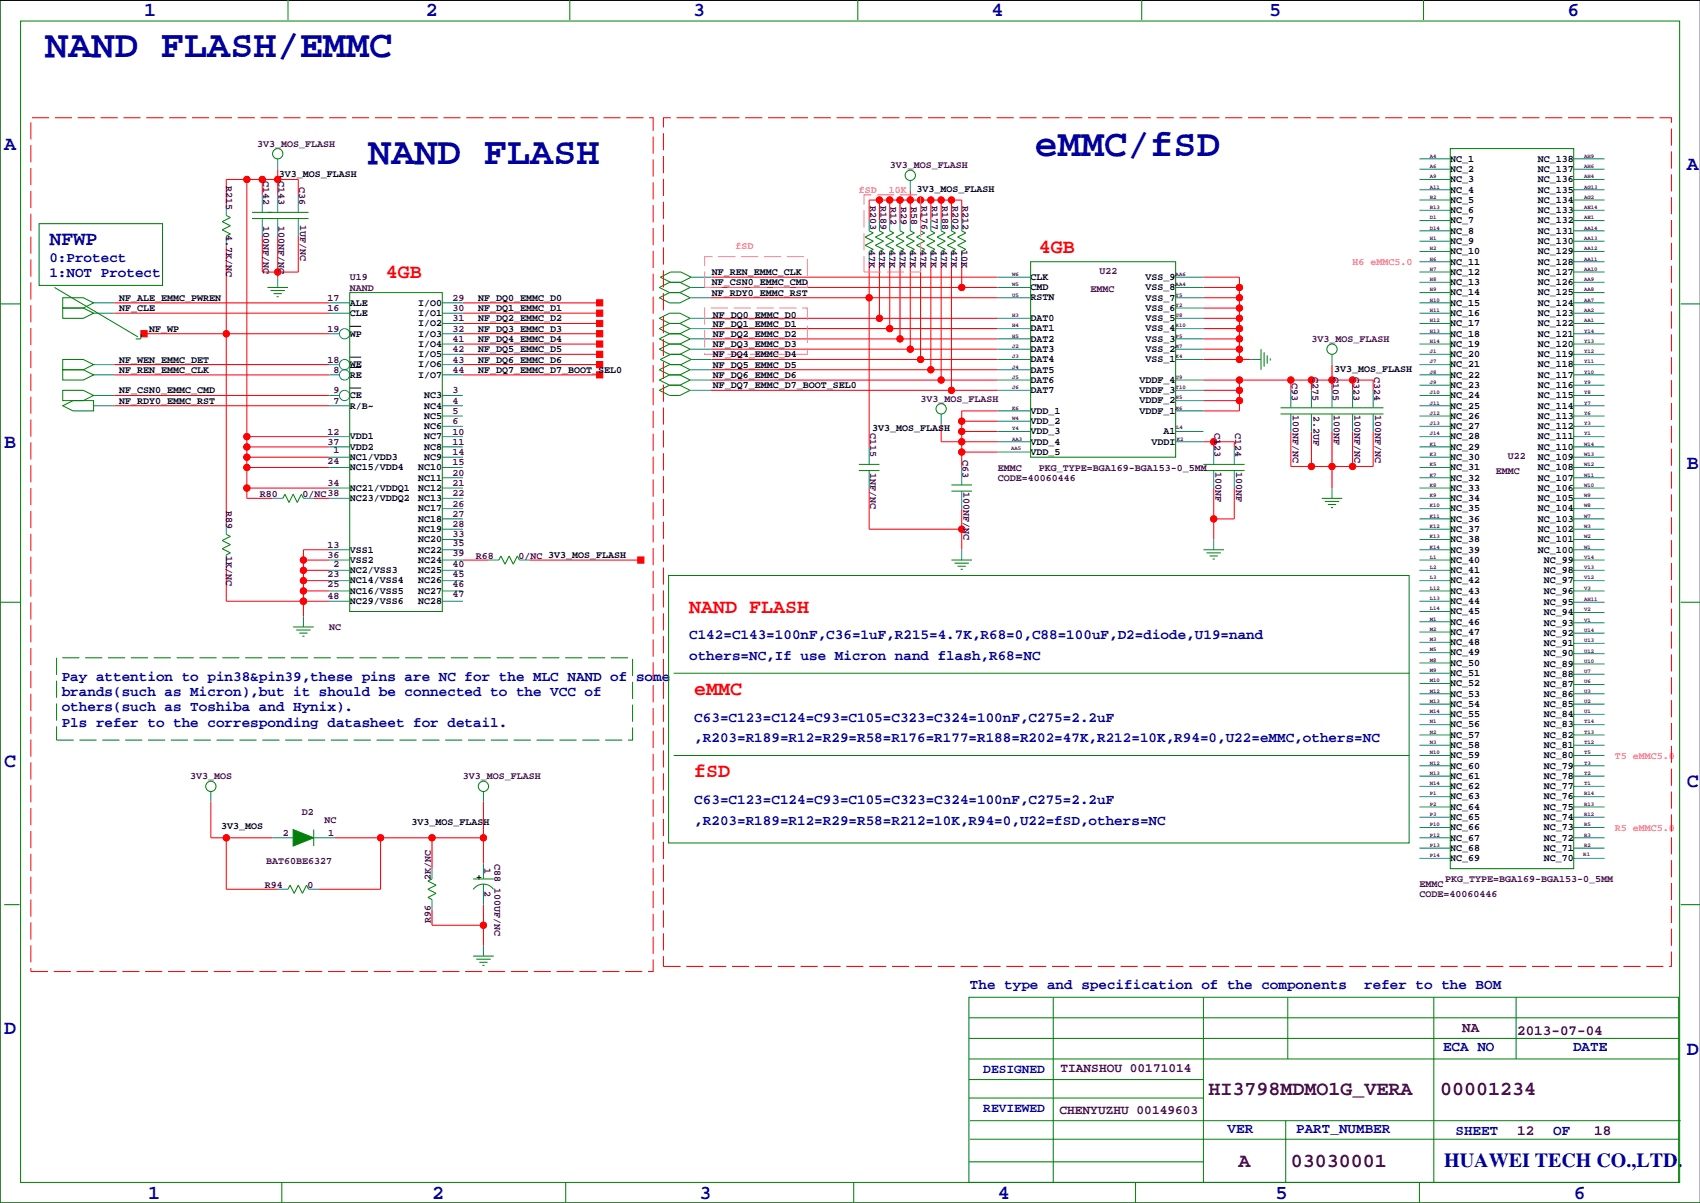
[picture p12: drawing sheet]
<svg xmlns="http://www.w3.org/2000/svg" width="420mm" height="297mm" viewBox="0 0 420 297" stroke-linecap="round" stroke-linejoin="round" font-family="sans-serif">
<path d="M419.9 .1h-419.9v296.9h419.9M86.4 95.8h2.8M86.4 90.7h2.8M86.4 88.2h2.8M86.4 80.6h2.8" fill="none" stroke="#000" stroke-width=".25"/>
<g fill="none" stroke="#f00" stroke-width=".25">
<path d="M61 44.3v78.7h6.3M64.8 44.3v3.8M64.8 58.3v8.9h8.9v-8.9M68.6 41.8v6.3M68.6 58.3v10.1M73.7 48.1v-3.8h-17.8v6.4M214.6 54.5v-5.1h22.9v5.1M217.2 49.4v5.1M219.7 49.4v5.1M222.2 49.4v5.1M224.8 47.1v7.4M227.3 49.4v5.1"/>
<path d="M229.9 49.4v5.1M232.4 49.4v5.1M234.9 49.4v5.1M28.2 77.3h53.1M28.2 74.8h53.1M55.9 60.8v68.6M114.3 79.9h33.8M114.3 77.3h33.8M114.3 74.8h33.8M175.5 71h70.9M175.5 78.6h70.9M175.5 73.5h70.9"/>
<path d="M175.8 68.4h70.6M214.6 64.6v45.7M217.2 64.6v14M219.7 64.6v16.5M222.2 64.6v19.1M224.8 64.6v21.6M227.3 64.6v24.2M229.9 64.6v26.7M232.4 64.6v29.2M234.9 64.6v31.8M237.5 64.6v6.4M297.2 68.4h8.9v20.4"/>
<path d="M297.2 71h8.9M297.2 78.6h8.9M297.2 73.5h8.9M297.2 76.1h8.9M28.2 90h53.1M28.2 92.6h53.1M28.2 97.6h53.1M35.6 82.4h45.7M114.3 82.4h33.8M114.3 87.5h33.8M114.3 84.9h33.8M114.3 90h33.8"/>
<path d="M114.3 92.6h33.8M175.5 96.4h70.9M175.5 93.8h70.9M175.5 86.2h70.9M175.5 83.7h70.9M175.5 81.1h70.9M175.5 91.3h70.9M175.8 88.8h70.6M297.2 93.8h41.9v2.6M297.2 96.4h8.9M297.2 98.9h8.9M297.2 86.2h8.9"/>
<path d="M297.2 88.8h11.7M297.2 83.7h8.9M297.2 81.1h8.9M306.1 93.8v7.7h-8.9M318.8 93.8v2.6M323.8 93.8v2.6M328.9 90v6.4M334 93.8v2.6M28.2 100.2h53.1M61 115.4h20.3M61 107.8h20.3M61 110.3h20.3"/>
<path d="M61 112.9h20.3M232.4 104.8v4.3h14M237.5 111.6h8.9M237.5 106.5h8.9M237.5 104h8.9M246.4 101.5h-8.9v13.9M297.2 109.1h7.6v1.2M299.7 109.1v1.2M318.8 106.5v8.7h20.3v-8.7M323.8 106.5v8.7M328.9 106.5v14M334 106.5v8.7"/>
<path d="M55.9 139.6v8.8h25.4M61 120.5h20.3M74.9 138.3h6.4M77.5 123h3.8M81.3 135.7h-6.4v16.6M114.3 138.3h6.3M130.8 138.3h27.4M214.6 120.5v10.2h22.9M237.5 125.6v10.1M299.7 120.5v12.7M304.8 120.5v7.6h-5.1M74.9 148.4h.1"/>
<path d="M74.9 145.9h6.4M74.9 143.4h6.4M74.9 140.8h6.4M52.1 198v8.9h15.2M119.4 198v15.2M55.9 206.9v12.7h12.7M82.5 206.9h36.9M94 206.9v12.7h-15.3M106.7 206.9v7.6M106.7 224.6v3.9h12.7M119.4 223.4v10.1"/>
<circle cx="61" cy="44.3" r=".76"/>
<circle cx="64.8" cy="44.3" r=".76"/>
<circle cx="68.6" cy="44.3" r=".76"/>
<circle cx="217.2" cy="49.4" r=".76"/>
<circle cx="219.7" cy="49.4" r=".76"/>
<circle cx="222.3" cy="49.4" r=".76"/>
<circle cx="224.8" cy="49.4" r=".76"/>
<circle cx="227.3" cy="49.4" r=".76"/>
<circle cx="229.9" cy="49.4" r=".76"/>
<circle cx="232.4" cy="49.4" r=".76"/>
<circle cx="235" cy="49.4" r=".76"/>
<circle cx="68.6" cy="67.2" r=".76"/>
<circle cx="214.6" cy="73.5" r=".76"/>
<circle cx="217.2" cy="78.6" r=".76"/>
<circle cx="237.5" cy="71" r=".76"/>
<circle cx="306.1" cy="71" r=".76"/>
<circle cx="306.1" cy="78.6" r=".76"/>
<circle cx="306.1" cy="73.5" r=".76"/>
<circle cx="306.1" cy="76.1" r=".76"/>
<circle cx="55.9" cy="82.4" r=".76"/>
<circle cx="219.7" cy="81.1" r=".76"/>
<circle cx="222.3" cy="83.7" r=".76"/>
<circle cx="224.8" cy="86.2" r=".76"/>
<circle cx="227.3" cy="88.8" r=".76"/>
<circle cx="229.9" cy="91.3" r=".76"/>
<circle cx="232.4" cy="93.8" r=".76"/>
<circle cx="235" cy="96.4" r=".76"/>
<circle cx="306.1" cy="96.4" r=".76"/>
<circle cx="306.1" cy="83.7" r=".76"/>
<circle cx="306.1" cy="98.9" r=".76"/>
<circle cx="306.1" cy="86.2" r=".76"/>
<circle cx="306.1" cy="88.8" r=".76"/>
<circle cx="306.1" cy="81.1" r=".76"/>
<circle cx="306.1" cy="93.8" r=".76"/>
<circle cx="318.8" cy="93.8" r=".76"/>
<circle cx="323.9" cy="93.8" r=".76"/>
<circle cx="328.9" cy="93.8" r=".76"/>
<circle cx="334" cy="93.8" r=".76"/>
<circle cx="61" cy="115.4" r=".76"/>
<circle cx="61" cy="110.3" r=".76"/>
<circle cx="61" cy="107.8" r=".76"/>
<circle cx="61" cy="112.9" r=".76"/>
<circle cx="237.5" cy="109.1" r=".76"/>
<circle cx="237.5" cy="104" r=".76"/>
<circle cx="237.5" cy="111.6" r=".76"/>
<circle cx="237.5" cy="106.5" r=".76"/>
<circle cx="299.7" cy="109.1" r=".76"/>
<circle cx="323.9" cy="115.2" r=".76"/>
<circle cx="328.9" cy="115.2" r=".76"/>
<circle cx="334" cy="115.2" r=".76"/>
<circle cx="61" cy="120.5" r=".76"/>
<circle cx="74.9" cy="138.3" r=".76"/>
<circle cx="237.5" cy="130.7" r=".76"/>
<circle cx="299.7" cy="128.1" r=".76"/>
<circle cx="74.9" cy="143.4" r=".76"/>
<circle cx="74.9" cy="145.9" r=".76"/>
<circle cx="74.9" cy="140.8" r=".76"/>
<circle cx="74.9" cy="148.4" r=".76"/>
<circle cx="55.9" cy="206.9" r=".76"/>
<circle cx="94" cy="206.9" r=".76"/>
<circle cx="106.7" cy="206.9" r=".76"/>
<circle cx="119.4" cy="206.9" r=".76"/>
<circle cx="119.4" cy="228.5" r=".76"/>
</g>
<g fill="#f00" stroke="#f00" stroke-width=".25">
<path d="M34.8 81.6h1.5v1.6h-1.5z" fill-rule="evenodd"/>
<path d="M147.3 86.7h1.5v1.6h-1.5z" fill-rule="evenodd"/>
<path d="M147.3 84.2h1.5v1.5h-1.5z" fill-rule="evenodd"/>
<path d="M147.3 81.6h1.5v1.6h-1.5z" fill-rule="evenodd"/>
<path d="M147.3 79.1h1.5v1.5h-1.5z" fill-rule="evenodd"/>
<path d="M147.3 76.6h1.5v1.5h-1.5z" fill-rule="evenodd"/>
<path d="M147.3 74h1.5v1.6h-1.5z" fill-rule="evenodd"/>
<path d="M147.3 89.3h1.5v1.5h-1.5z" fill-rule="evenodd"/>
<path d="M147.3 91.8h1.5v1.5h-1.5z" fill-rule="evenodd"/>
<path d="M157.5 137.5h1.5v1.6h-1.5z" fill-rule="evenodd"/>
<circle cx="323.9" cy="115.2" r=".76"/>
<circle cx="328.9" cy="115.2" r=".76"/>
<circle cx="334" cy="115.2" r=".76"/>
<circle cx="119.4" cy="206.9" r=".76"/>
<circle cx="94" cy="206.9" r=".76"/>
<circle cx="106.7" cy="206.9" r=".76"/>
<circle cx="55.9" cy="206.9" r=".76"/>
<circle cx="119.4" cy="228.5" r=".76"/>
<circle cx="55.9" cy="82.4" r=".76"/>
<circle cx="299.7" cy="128.1" r=".76"/>
<circle cx="306.1" cy="98.9" r=".76"/>
<circle cx="306.1" cy="96.4" r=".76"/>
<circle cx="306.1" cy="93.8" r=".76"/>
<circle cx="318.8" cy="93.8" r=".76"/>
<circle cx="323.9" cy="93.8" r=".76"/>
<circle cx="328.9" cy="93.8" r=".76"/>
<circle cx="334" cy="93.8" r=".76"/>
<circle cx="299.7" cy="109.1" r=".76"/>
<circle cx="237.5" cy="71" r=".76"/>
<circle cx="224.8" cy="86.2" r=".76"/>
<circle cx="217.2" cy="78.6" r=".76"/>
<circle cx="214.6" cy="73.5" r=".76"/>
<circle cx="306.1" cy="71" r=".76"/>
<circle cx="306.1" cy="73.5" r=".76"/>
<circle cx="306.1" cy="76.1" r=".76"/>
<circle cx="306.1" cy="78.6" r=".76"/>
<circle cx="306.1" cy="81.1" r=".76"/>
<circle cx="306.1" cy="83.7" r=".76"/>
<circle cx="306.1" cy="86.2" r=".76"/>
<circle cx="306.1" cy="88.8" r=".76"/>
<circle cx="237.5" cy="130.7" r=".76"/>
<circle cx="68.6" cy="67.2" r=".76"/>
<circle cx="237.5" cy="104" r=".76"/>
<circle cx="237.5" cy="106.5" r=".76"/>
<circle cx="237.5" cy="109.1" r=".76"/>
<circle cx="237.5" cy="111.6" r=".76"/>
<circle cx="217.2" cy="49.4" r=".76"/>
<circle cx="219.7" cy="49.4" r=".76"/>
<circle cx="222.3" cy="49.4" r=".76"/>
<circle cx="235" cy="49.4" r=".76"/>
<circle cx="232.4" cy="49.4" r=".76"/>
<circle cx="229.9" cy="49.4" r=".76"/>
<circle cx="227.3" cy="49.4" r=".76"/>
<circle cx="224.8" cy="49.4" r=".76"/>
<circle cx="68.6" cy="44.3" r=".76"/>
<circle cx="64.8" cy="44.3" r=".76"/>
<circle cx="61" cy="44.3" r=".76"/>
<circle cx="61" cy="107.8" r=".76"/>
<circle cx="61" cy="110.3" r=".76"/>
<circle cx="61" cy="112.9" r=".76"/>
<circle cx="61" cy="115.4" r=".76"/>
<circle cx="61" cy="120.5" r=".76"/>
<circle cx="74.9" cy="138.3" r=".76"/>
<circle cx="74.9" cy="140.8" r=".76"/>
<circle cx="74.9" cy="143.4" r=".76"/>
<circle cx="74.9" cy="145.9" r=".76"/>
<circle cx="74.9" cy="148.4" r=".76"/>
<circle cx="229.9" cy="91.3" r=".76"/>
<circle cx="232.4" cy="93.8" r=".76"/>
<circle cx="235" cy="96.4" r=".76"/>
<circle cx="219.7" cy="81.1" r=".76"/>
<circle cx="222.3" cy="83.7" r=".76"/>
<circle cx="227.3" cy="88.8" r=".76"/>
</g>
<g fill="none" stroke="#008080" stroke-width=".25">
<path d="M68.6 39.2v2.6M350.5 39.2h7.6M388.6 39.2h7.6M55.9 50.7v2.5M55.9 58.3v2.5M64.8 48.1v4.3M64.8 54v4.3M68.6 48.1v4.3M68.6 54v4.3M73.7 48.1v4.3M73.7 54v4.3M214.6 54.5v2.5"/>
<path d="M217.2 54.5v2.5M219.7 54.5v2.5M222.2 54.5v2.5M224.8 44.6v2.5M224.8 54.5v2.5M227.3 54.5v2.5M229.9 54.5v2.5M232.4 54.5v2.5M234.9 54.5v2.5M237.5 54.5v2.5M350.5 41.8h7.6M350.5 44.3h7.6"/>
<path d="M350.5 46.8h7.6M350.5 49.4h7.6M350.5 51.9h7.6M350.5 54.5h7.6M350.5 57h7.6M350.5 59.5h7.6M388.6 41.8h7.6M388.6 44.3h7.6M388.6 46.8h7.6M388.6 49.4h7.6M388.6 51.9h7.6M388.6 54.5h7.6"/>
<path d="M388.6 57h7.6M388.6 59.5h7.6M23.1 74.8h5.1M23.1 77.3h5.1M68.6 68.4v2.6M81.3 74.8h5.1M81.3 77.3h5.1M109.2 74.8h5.1M109.2 77.3h5.1M109.2 79.9h5.1M170.4 73.5h5.1M170.4 71h5.1"/>
<path d="M170.4 78.6h5.1M170.7 68.4h5.1M214.6 62.1v2.5M217.2 62.1v2.5M219.7 62.1v2.5M222.2 62.1v2.5M224.8 62.1v2.5M227.3 62.1v2.5M229.9 62.1v2.5M232.4 62.1v2.5M234.9 62.1v2.5M237.5 62.1v2.5"/>
<path d="M246.4 73.5h8.1M246.4 71h8.1M246.4 68.4h8.1M246.4 78.6h8.1M290.3 73.5h6.9M290.3 71h6.9M290.3 68.4h6.9M290.3 78.6h6.9M290.3 76.1h6.9M350.5 74.8h7.6M350.5 77.3h7.6M350.5 62.1h7.6"/>
<path d="M350.5 64.6h7.6M350.5 67.2h7.6M350.5 69.7h7.6M350.5 72.2h7.6M350.5 79.9h7.6M388.6 74.8h7.6M388.6 77.3h7.6M388.6 62.1h7.6M388.6 64.6h7.6M388.6 67.2h7.6M388.6 69.7h7.6M388.6 72.2h7.6"/>
<path d="M388.6 79.9h7.6M23.1 90h5.1M23.1 92.6h5.1M23.1 97.6h5.1M81.3 90h2.5M81.3 92.6h2.5M81.3 97.6h2.5M81.3 82.4h2.5M109.2 90h5.1M109.2 92.6h5.1M109.2 97.6h5.1M109.2 82.4h5.1"/>
<path d="M109.2 84.9h5.1M109.2 87.5h5.1M170.4 96.4h5.1M170.4 93.8h5.1M170.4 91.3h5.1M170.4 86.2h5.1M170.4 83.7h5.1M170.4 81.1h5.1M170.7 88.8h5.1M246.4 96.4h8.1M246.4 93.8h8.1M246.4 88.8h8.1"/>
<path d="M246.4 91.3h8.1M246.4 86.2h8.1M246.4 83.7h8.1M246.4 81.1h8.1M290.3 96.4h6.9M290.3 93.8h6.9M290.3 88.8h6.9M290.3 86.2h6.9M290.3 83.7h6.9M290.3 81.1h6.9M290.3 98.9h6.9M308.9 88.8h2.5"/>
<path d="M318.8 96.4v4.3M323.8 96.4v4.3M328.9 87.5v2.5M328.9 96.4v4.3M334 96.4v4.3M339.1 96.4v4.3M350.5 90h7.6M350.5 92.6h7.6M350.5 97.6h7.6M350.5 82.4h7.6M350.5 84.9h7.6M350.5 87.5h7.6"/>
<path d="M350.5 95.1h7.6M388.6 90h7.6M388.6 92.6h7.6M388.6 97.6h7.6M388.6 82.4h7.6M388.6 84.9h7.6M388.6 87.5h7.6M388.6 95.1h7.6M23.1 100.2h5.1M81.3 100.2h5.1M81.3 107.8h5.1M81.3 110.3h5.1"/>
<path d="M81.3 112.9h5.1M81.3 115.4h5.1M109.2 100.2h5.1M109.2 102.7h5.1M109.2 105.3h5.1M109.2 107.8h5.1M109.2 110.3h5.1M109.2 112.9h5.1M109.2 115.4h5.1M109.2 118h5.1M214.6 110.3v4.4M214.6 116.2v4.3"/>
<path d="M232.4 102.2v2.6M237.5 115.4v4.3M246.4 101.5h8.1M246.4 111.6h8.1M246.4 109.1h8.1M246.4 106.5h8.1M246.4 104h8.1M290.3 101.5h6.9M290.3 109.1h6.9M290.3 106.5h6.9M299.7 110.3v4.4M299.7 116.2v4.3"/>
<path d="M304.8 110.3v4.4M304.8 116.2v4.3M318.8 102.2v4.3M323.8 102.2v4.3M328.9 102.2v4.3M334 102.2v4.3M339.1 102.2v4.3M350.5 100.2h7.6M350.5 102.7h7.6M350.5 105.3h7.6M350.5 107.8h7.6M350.5 110.3h7.6"/>
<path d="M350.5 112.9h7.6M350.5 115.4h7.6M350.5 118h7.6M388.6 100.2h7.6M388.6 102.7h7.6M388.6 105.3h7.6M388.6 107.8h7.6M388.6 110.3h7.6M388.6 112.9h7.6M388.6 115.4h7.6M388.6 118h7.6M55.9 129.4v2.5"/>
<path d="M55.9 137v2.6M67.3 123h2.5M74.9 123h2.6M81.3 120.5h5.1M81.3 123h5.1M81.3 135.7h5.1M81.3 138.3h5.1M109.2 120.5h5.1M109.2 123h5.1M109.2 125.6h5.1M109.2 128.1h5.1M109.2 130.7h5.1"/>
<path d="M109.2 133.2h5.1M109.2 135.7h5.1M109.2 138.3h5.1M120.6 138.3h2.6M128.3 138.3h2.5M237.5 121.3v4.3M237.5 135.7v2.6M299.7 133.2v2.5M328.9 120.5v2.5M350.5 120.5h7.6M350.5 123h7.6M350.5 125.6h7.6"/>
<path d="M350.5 128.1h7.6M350.5 130.7h7.6M350.5 133.2h7.6M350.5 135.7h7.6M350.5 138.3h7.6M388.6 120.5h7.6M388.6 123h7.6M388.6 125.6h7.6M388.6 128.1h7.6M388.6 130.7h7.6M388.6 133.2h7.6M388.6 135.7h7.6"/>
<path d="M388.6 138.3h7.6M74.9 152.3v2.5M81.3 140.8h5.1M81.3 143.4h5.1M81.3 145.9h5.1M81.3 148.4h5.1M109.2 140.8h5.1M109.2 143.4h5.1M109.2 145.9h5.1M109.2 148.4h5.1M350.5 140.8h7.6M350.5 143.4h7.6"/>
<path d="M350.5 145.9h7.6M350.5 148.4h7.6M350.5 151h7.6M350.5 153.5h7.6M350.5 156.1h7.6M350.5 158.6h7.6M388.6 140.8h7.6M388.6 143.4h7.6M388.6 145.9h7.6M388.6 158.9h7.6M388.6 156.3h7.6M388.6 153.8h7.6"/>
<path d="M388.6 151.2h7.6M388.6 148.7h7.6M350.5 161.1h7.6M350.5 163.7h7.6M350.5 166.2h7.6M350.5 168.8h7.6M350.5 171.3h7.6M350.5 173.8h7.6M350.5 176.4h7.6M350.5 178.9h7.6M388.6 171.3h7.6M388.6 173.8h7.6"/>
<path d="M388.6 176.4h7.6M388.6 178.9h7.6M388.6 169h7.6M388.6 166.5h7.6M388.6 163.9h7.6M388.6 161.4h7.6M52.1 195.4v2.6M119.4 195.4v2.6M350.5 181.5h7.6M350.5 184h7.6M350.5 186.5h7.6M350.5 189.1h7.6"/>
<path d="M350.5 191.6h7.6M350.5 194.2h7.6M350.5 196.7h7.6M350.5 199.2h7.6M388.6 181.5h7.6M388.6 184h7.6M388.6 186.5h7.6M388.6 189.1h7.6M388.6 191.6h7.6M388.6 194.2h7.6M388.6 196.7h7.6M388.6 199.2h7.6"/>
<path d="M67.3 206.9h5.1M68.6 219.6h2.5M76.2 219.6h2.5M77.5 206.9h5M106.7 214.5v2.5M119.4 213.2v3.8M119.4 218.3v5.1M350.5 201.8h7.6M350.5 204.3h7.6M350.5 206.9h7.6M350.5 209.4h7.6M350.5 211.9h7.6"/>
<path d="M388.6 201.8h7.6M388.6 204.3h7.6M388.6 206.9h7.6M388.6 209.4h7.6M388.6 211.9h7.6M106.7 222.1v2.5M119.4 233.5v2.6"/>
<circle cx="85.1" cy="92.6" r="1.27"/>
<circle cx="85.1" cy="90" r="1.27"/>
<circle cx="85.1" cy="82.4" r="1.27"/>
<circle cx="85.1" cy="97.6" r="1.27"/>
</g>
<g fill="none" stroke="#008000" stroke-width=".25">
<path d="M0 -.1v297.1h419.9M71.1 0v4.9M140.7 0v4.9M211.8 0v4.9M281.9 0v4.9M351.5 0v4.9M5.1 5.2h409.7v286.8h-409.7zM358.1 36.7h30.5v177.8h-30.5zM9.7 55.2h30.4v15.3h-30.4zM55.9 53.2l1 .5-2 1 2 1-2 1.1 2 1-1 .5M62.2 52.4h14M62.2 54h14"/>
<path d="M214.6 57l1 .5-2 1 2 1-2 1.1 2 1-1 .5M217.2 57l1 .5-2 1 2 1-2 1.1 2 1-1 .5M219.7 57l1 .5-2 1 2 1-2 1.1 2 1-1 .5M222.2 57l1.1 .5-2.1 1 2.1 1-2.1 1.1 2.1 1-1.1 .5M224.8 57l1 .5-2 1 2 1-2 1.1 2 1-1 .5M227.3 57l1 .5-2 1 2 1-2 1.1 2 1-1 .5M229.9 57l1 .5-2 1 2 1-2 1.1 2 1-1 .5M232.4 57l1 .5-2 1 2 1-2 1.1 2 1-1 .5M234.9 57l1.1 .5-2.1 1 2.1 1-2.1 1.1 2.1 1-1.1 .5M237.5 57l1 .5-2 1 2 1-2 1.1 2 1-1 .5M0 75h5.1M13.5 71l20.5 12.2"/>
<path d="M15.5 73.5h5.1l2.5 1.3-2.5 1.3h-5.1zM15.5 76.1h5.1l2.5 1.2-2.5 1.3h-5.1zM66 71h5.1M66.8 71.7h3.6M67.6 72.5h2M68.3 73.3h.5M86.4 72.2h22.8v78.8h-22.8zM165.4 72.2l-2.6 1.3 2.6 1.3h2.5l2.5-1.3-2.5-1.3M165.4 72.2h2.5M165.4 79.9l-2.6 1.2 2.6 1.3M165.4 79.9h2.5M165.4 79.9l-2.6-1.3 2.6-1.3h2.5l2.5 1.3-2.5 1.3"/>
<path d="M165.6 69.7l-2.5-1.3 2.5-1.2h2.5l2.6 1.2-2.6 1.3h-2.7l-2.6 1.3 2.6 1.2M167.9 69.7l2.5 1.3-2.5 1.2M167.9 79.9l2.5 1.2-2.5 1.3M254.5 64.6h35.8v48.3h-35.8zM415 75h4.9M15.5 88.8h5.1l2.5 1.2-2.5 1.3h-5.1zM15.5 91.3h5.1l2.5 1.3-2.5 1.2h-5.1zM15.5 96.4h5.1l2.5 1.2-2.5 1.3h-5.1zM34.8 82.4v1.3h-1.3M165.4 95.1l-2.6 1.3 2.6 1.2h2.5l2.5-1.2-2.5-1.3M165.4 95.1h2.5M165.4 92.6l-2.6 1.2 2.6 1.3"/>
<path d="M165.4 92.6h2.5M165.4 84.9l-2.6 1.3 2.6 1.3h2.7l2.6 1.3-2.6 1.2h-2.7l-2.6 1.3 2.6 1.3M165.4 84.9h2.5M165.4 82.4l-2.6 1.3 2.6 1.2M165.4 82.4h2.5M165.6 87.5l-2.5 1.3 2.5 1.2M167.9 92.6l2.5 1.2-2.5 1.3M167.9 90l2.5 1.3-2.5 1.3M167.9 84.9l2.5 1.3-2.5 1.3M167.9 82.4l2.5 1.3-2.5 1.2M311.4 86.2v5.1M312.2 87v3.5"/>
<path d="M312.9 87.7v2.1M313.7 88.5v.5M15.5 100.2l2.5-1.3h5.1v2.6h-5.1zM212.1 114.7h5.1M212.1 116.2h5.1M234.9 119.7h5.1M297.2 114.7h10.1M297.2 116.2h10.1M316.2 100.7h25.4M316.2 102.2h25.4M55.9 131.9l1 .5-2 1.1 2 1-2 1 2 1-1 .5M69.8 123l.6-1 1 2.1 1-2.1 1 2.1 1-2.1 .5 1"/>
<path d="M123.2 138.3l.5-1 1 2 1-2 1 2 1.1-2 .5 1M234.9 138.3h5.1M234.9 121.3h5.1M235.7 139.1h3.6M236.5 139.8h2M297.2 135.7h5.1M297.9 136.5h3.6M298.7 137.3h2M299.5 138h.5M326.4 123h5.1M327.2 123.8h3.5M327.9 124.6h2"/>
<path d="M328.7 125.3h.5M0 148.7h5.1M72.4 154.8h5.1M73.2 155.6h3.5M73.9 156.3h2M74.7 157.1h.5M165.1 142.1h182.9v66h-182.9zM237.2 140.6h.5M415 148.7h4.9M166.4 166.2h181.6M166.4 186.5h181.6M71.1 219.6l.5-1 1 2 1.1-2 1 2 1-2 .5 1"/>
<path d="M77.5 204.8v4.1M106.7 217l-1 .5 2 1.1-2 1 2 1-2 1 1 .5M116.8 217h5.1M116.9 219.6a3 3 0 0 1 5 0M1 223.4h3.8M116.8 236.1h5.1M117.6 236.8h3.6M118.4 237.6h2M119.1 238.4h.5M415 223.4h4.9M239.3 246.2h175.2v45.8h-175.2zM239.3 251.3h175.2"/>
<path d="M239.3 256.4h175.2M260.1 246.2v45.8M297.2 246.2v45.8M318 246.2v15.3M354.1 246.2v45.8M374.4 246.2v15.3M239.3 266.6h57.9M239.3 261.5h175.2M239.3 271.1h57.9M239.5 276.7h175.5M317.5 276.7v15.3M69.6 292v5"/>
<path d="M139.7 292v5M210.8 292v5M239.3 286.9h57.9M239.5 281.3h175M280.4 292v5M350.5 292v5M383.5 287.4h.1"/>
<circle cx="68.6" cy="38" r="1.27"/>
<circle cx="224.8" cy="43.3" r="1.27"/>
<circle cx="328.9" cy="86.2" r="1.27"/>
<circle cx="232.4" cy="101" r="1.27"/>
<circle cx="52.1" cy="194.2" r="1.27"/>
<circle cx="119.4" cy="194.2" r="1.27"/>
</g>
<path d="M72.4 204.8l5.1 2.1-5.1 2z" fill-rule="evenodd" fill="#008000" stroke="#008000" stroke-width=".25"/>
<path d="M213.4 48.1h13.9v19.1h-13.9zM174 76.1h25.4v11.4h-25.4zM174 63.4h25.4v7.6h-25.4z" fill="none" stroke="#f0f" stroke-width=".25" stroke-dasharray="4.2 1.4" stroke-linecap="butt"/>
<path d="M14 162.4h142.2v20.3h-142.2z" fill="none" stroke="#008000" stroke-width=".25" stroke-dasharray="4.2 1.4" stroke-linecap="butt"/>
<path d="M7.6 29.1h153.7v210.8h-153.7zM163.8 29.1h248.9v209.5h-248.9z" fill="none" stroke="#f00" stroke-width=".25" stroke-dasharray="4.2 1.4" stroke-linecap="butt"/>
<g font-size="9.5" fill="#0000a0">
<text x="11.2" y="14.2">NAND FLASH/EMMC</text>
<text x="90.9" y="40.6">NAND FLASH</text>
<text x="255.5" y="38.6">eMMC/fSD</text>
</g>
<g font-size="4.9" fill="#0000a0">
<text x="35.6" y="3.9">1</text>
<text x="105.2" y="3.9">2</text>
<text x="171.2" y="3.9">3</text>
<text x="244.9" y="3.9">4</text>
<text x="313.4" y="3.9">5</text>
<text x="387.1" y="3.9">6</text>
<text x="1" y="36.9">A</text>
<text x="416.6" y="42">A</text>
<text x="12.2" y="60.6">NFWP</text>
<text x="1" y="110.6">B</text>
<text x="416.6" y="115.7">B</text>
<text x="1" y="189.3">C</text>
<text x="416.6" y="194.4">C</text>
<text x="1" y="255.4">D</text>
<text x="416.6" y="260.5">D</text>
<text x="356.6" y="288">HUAWEI TECH CO.,LTD.</text>
<text x="36.6" y="296">1</text>
<text x="106.7" y="296">2</text>
<text x="172.7" y="296">3</text>
<text x="246.4" y="296">4</text>
<text x="315" y="296">5</text>
<text x="388.6" y="296">6</text>
</g>
<g font-size="4.9" fill="#f00">
<text x="256.5" y="62.3">4GB</text>
<text x="95.2" y="68.7">4GB</text>
<text x="170.2" y="151.2">NAND FLASH</text>
<text x="171.4" y="171.6">eMMC</text>
<text x="171.4" y="191.9">fSD</text>
</g>
<g font-size="4.9" fill="#400040">
<text x="298.5" y="270.5">HI3798MDMO1G_VERA</text>
<text x="355.6" y="270.5">00001234</text>
<text x="305.9" y="288.3">A</text>
<text x="318.8" y="288.3">03030001</text>
</g>
<g font-size="3.5" fill="#0000a0">
<text x="12.2" y="64.7">0:Protect</text>
<text x="12.2" y="68.5">1:NOT Protect</text>
<text x="170.2" y="157.9">C142=C143=100nF,C36=1uF,R215=4.7K,R68=0,C88=100uF,D2=diode,U19=nand</text>
<text x="170.2" y="163">others=NC,If use Micron nand flash,R68=NC</text>
<text x="15.2" y="171.9">brands(such as Micron),but it should be connected to the VCC of</text>
<text x="15.2" y="168">Pay attention to pin38&amp;pin39,these pins are NC for the MLC NAND of some</text>
<text x="15.2" y="175.7">others(such as Toshiba and Hynix).</text>
<text x="15.2" y="179.5">Pls refer to the corresponding datasheet for detail.</text>
<text x="171.4" y="178.2">C63=C123=C124=C93=C105=C323=C324=100nF,C275=2.2uF</text>
<text x="171.4" y="183.3">,R203=R189=R12=R29=R58=R176=R177=R188=R202=47K,R212=10K,R94=0,U22=eMMC,others=NC</text>
<text x="171.4" y="198.5">C63=C123=C124=C93=C105=C323=C324=100nF,C275=2.2uF</text>
<text x="171.4" y="203.6">,R203=R189=R12=R29=R58=R212=10K,R94=0,U22=fSD,others=NC</text>
<text x="239.5" y="244.2">The type and specification of the components</text>
<text x="336.9" y="244.2">refer to the BOM</text>
<text x="356.4" y="259.4">ECA NO</text>
<text x="388.5" y="259.4">DATE</text>
<text x="303.1" y="279.7">VER</text>
<text x="320.1" y="279.7">PART_NUMBER</text>
<text x="359.4" y="280.3">SHEET</text>
<text x="383.5" y="280.3">OF</text>
</g>
<g font-size="3.5" fill="#400040">
<text x="361.1" y="254.9">NA</text>
<text x="374.6" y="255.7">2013-07-04</text>
<text x="374.6" y="280.3">12</text>
<text x="393.7" y="280.3">18</text>
</g>
<g font-size="3.2" fill="#0000a0">
<text x="242.8" y="264.9">DESIGNED</text>
<text x="242.8" y="274.5">REVIEWED</text>
</g>
<g font-size="3.2" fill="#400040">
<text x="261.9" y="264.7">TIANSHOU 00171014</text>
<text x="261.6" y="275.1">CHENYUZHU 00149603</text>
</g>
<g font-size="2.5" fill="#400040">
<text x="63.5" y="36.2">3V3_MOS_FLASH</text>
<text x="219.7" y="41.5">3V3_MOS_FLASH</text>
<text x="55.9" y="46" transform="rotate(90 55.9 46)">R215</text>
<text x="65" y="44.7" transform="rotate(90 65 44.7)">C142</text>
<text x="68.8" y="44.7" transform="rotate(90 68.8 44.7)">C143</text>
<text x="73.9" y="46.2" transform="rotate(90 73.9 46.2)">C36</text>
<text x="214.9" y="50.8" transform="rotate(90 214.9 50.8)">R203</text>
<text x="217.4" y="50.8" transform="rotate(90 217.4 50.8)">R189</text>
<text x="219.9" y="51" transform="rotate(90 219.9 51)">R12</text>
<text x="222.5" y="51" transform="rotate(90 222.5 51)">R29</text>
<text x="225" y="51" transform="rotate(90 225 51)">R58</text>
<text x="227.6" y="50.8" transform="rotate(90 227.6 50.8)">R176</text>
<text x="230.1" y="50.8" transform="rotate(90 230.1 50.8)">R177</text>
<text x="232.6" y="50.8" transform="rotate(90 232.6 50.8)">R188</text>
<text x="235.2" y="50.8" transform="rotate(90 235.2 50.8)">R202</text>
<text x="237.7" y="50.8" transform="rotate(90 237.7 50.8)">R212</text>
<text x="55.9" y="58" transform="rotate(90 55.9 58)">4.7K/NC</text>
<text x="65" y="55.7" transform="rotate(90 65 55.7)">100NF/NC</text>
<text x="68.8" y="55.7" transform="rotate(90 68.8 55.7)">100NF/NC</text>
<text x="74.1" y="55.5" transform="rotate(90 74.1 55.5)">1UF/NC</text>
<text x="214.6" y="61.8" transform="rotate(90 214.6 61.8)">47K</text>
<text x="217.1" y="61.8" transform="rotate(90 217.1 61.8)">47K</text>
<text x="219.7" y="61.8" transform="rotate(90 219.7 61.8)">47K</text>
<text x="222.2" y="61.8" transform="rotate(90 222.2 61.8)">47K</text>
<text x="224.8" y="61.8" transform="rotate(90 224.8 61.8)">47K</text>
<text x="227.3" y="61.8" transform="rotate(90 227.3 61.8)">47K</text>
<text x="229.8" y="61.8" transform="rotate(90 229.8 61.8)">47K</text>
<text x="232.4" y="61.8" transform="rotate(90 232.4 61.8)">47K</text>
<text x="234.9" y="61.8" transform="rotate(90 234.9 61.8)">47K</text>
<text x="237.5" y="61.8" transform="rotate(90 237.5 61.8)">10K</text>
<text x="86.4" y="71.7">NAND</text>
<text x="86.4" y="69.2">U19</text>
<text x="271.5" y="67.7">U22</text>
<text x="80.9" y="76.8">16</text>
<text x="80.9" y="74.3">17</text>
<text x="111.8" y="76.8">30</text>
<text x="111.8" y="74.3">29</text>
<text x="269.3" y="72.2">EMMC</text>
<text x="80.9" y="81.9">19</text>
<text x="111.8" y="81.9">32</text>
<text x="111.8" y="79.4">31</text>
<text x="80.9" y="89.5">18</text>
<text x="111.8" y="89.5">43</text>
<text x="111.8" y="87">42</text>
<text x="111.8" y="84.4">41</text>
<text x="323.9" y="84.4">3V3_MOS_FLASH</text>
<text x="82.3" y="92.1">8</text>
<text x="111.8" y="92.1">44</text>
<text x="319" y="94.5" transform="rotate(90 319 94.5)">C93</text>
<text x="324.1" y="93" transform="rotate(90 324.1 93)">C275</text>
<text x="329.2" y="93" transform="rotate(90 329.2 93)">C105</text>
<text x="334.2" y="93" transform="rotate(90 334.2 93)">C323</text>
<text x="339.3" y="93" transform="rotate(90 339.3 93)">C324</text>
<text x="82.3" y="99.7">7</text>
<text x="82.3" y="97.1">9</text>
<text x="111.8" y="99.7">4</text>
<text x="111.8" y="97.1">3</text>
<text x="227.3" y="99.2">3V3_MOS_FLASH</text>
<text x="80.9" y="107.3">12</text>
<text x="111.8" y="107.3">10</text>
<text x="111.8" y="104.8">6</text>
<text x="111.8" y="102.2">5</text>
<text x="214.9" y="107" transform="rotate(90 214.9 107)">C115</text>
<text x="299.9" y="107" transform="rotate(90 299.9 107)">C123</text>
<text x="305" y="107" transform="rotate(90 305 107)">C124</text>
<text x="319.3" y="102.5" transform="rotate(90 319.3 102.5)">100NF/NC</text>
<text x="324.3" y="102.7" transform="rotate(90 324.3 102.7)">2.2UF</text>
<text x="329.4" y="102.5" transform="rotate(90 329.4 102.5)">100NF</text>
<text x="334.5" y="102.5" transform="rotate(90 334.5 102.5)">100NF/NC</text>
<text x="339.6" y="102.5" transform="rotate(90 339.6 102.5)">100NF/NC</text>
<text x="80.9" y="109.8">37</text>
<text x="82.3" y="112">1</text>
<text x="111.8" y="112.4">14</text>
<text x="111.8" y="109.8">11</text>
<text x="237.7" y="113.5" transform="rotate(90 237.7 113.5)">C63</text>
<text x="372.4" y="113.4">U22</text>
<text x="80.9" y="114.5">24</text>
<text x="111.8" y="117.5">20</text>
<text x="111.8" y="114.9">15</text>
<text x="214.9" y="116.7" transform="rotate(90 214.9 116.7)">1NF/NC</text>
<text x="246.4" y="116.2">EMMC</text>
<text x="246.4" y="118.7">CODE=40060446</text>
<text x="256.5" y="116.2">PKG_TYPE=BGA169-BGA153-0_5MM</text>
<text x="300.2" y="116.4" transform="rotate(90 300.2 116.4)">100NF</text>
<text x="305.3" y="116.4" transform="rotate(90 305.3 116.4)">100NF</text>
<text x="369.4" y="117.1">EMMC</text>
<text x="64.1" y="122.8">R80</text>
<text x="74.7" y="122.8">0/NC38</text>
<text x="80.9" y="120">34</text>
<text x="111.8" y="125.1">26</text>
<text x="111.8" y="122.5">22</text>
<text x="111.8" y="120">21</text>
<text x="238" y="121.5" transform="rotate(90 238 121.5)">100NF/NC</text>
<text x="55.9" y="126.2" transform="rotate(90 55.9 126.2)">R89</text>
<text x="111.8" y="130.2">28</text>
<text x="111.8" y="127.6">27</text>
<text x="55.9" y="137.3" transform="rotate(90 55.9 137.3)">1K/NC</text>
<text x="80.9" y="137.8">36</text>
<text x="80.9" y="135.2">13</text>
<text x="111.8" y="137.4">39</text>
<text x="111.8" y="134.8">35</text>
<text x="111.8" y="132.7">33</text>
<text x="80.9" y="142.4">23</text>
<text x="82.3" y="139.9">2</text>
<text x="111.8" y="142.4">45</text>
<text x="111.8" y="139.9">40</text>
<text x="117.5" y="138">R68</text>
<text x="128" y="138">0/NC 3V3_MOS_FLASH</text>
<text x="80.9" y="147.9">48</text>
<text x="80.9" y="145">25</text>
<text x="111.8" y="147.5">47</text>
<text x="111.8" y="145">46</text>
<text x="81.3" y="155.6">NC</text>
<text x="47" y="192.4">3V3_MOS</text>
<text x="114.3" y="192.4">3V3_MOS_FLASH</text>
<text x="74.5" y="201.3">D2</text>
<text x="80.1" y="203.3">NC</text>
<text x="69.8" y="206.4">2</text>
<text x="81.1" y="206.4">1</text>
<text x="65.7" y="213.2">BAT60BE6327</text>
<text x="119.6" y="214.3" transform="rotate(90 119.6 214.3)">1</text>
<text x="122.1" y="213.2" transform="rotate(90 122.1 213.2)">C88</text>
<text x="65.4" y="219.3">R94</text>
<text x="75.9" y="219.3">0</text>
<text x="106.4" y="217.3" transform="rotate(-90 106.4 217.3)">2K/NC</text>
<text x="119.6" y="220.1" transform="rotate(90 119.6 220.1)">2</text>
<text x="122.1" y="219.3" transform="rotate(90 122.1 219.3)">100UF/NC</text>
<text x="350.5" y="219.1">EMMC</text>
<text x="350.5" y="221.6">CODE=40060446</text>
<text x="356.9" y="217.8">PKG_TYPE=BGA169-BGA153-0_5MM</text>
<text x="106.4" y="227.8" transform="rotate(-90 106.4 227.8)">R96</text>
</g>
<g font-size="2.5">
<text x="358.1" y="39.9">NC_1</text>
<text x="379.7" y="39.9">NC_138</text>
<text x="68.8" y="43.8">3V3_MOS_FLASH</text>
<text x="226.3" y="47.4">3V3_MOS_FLASH</text>
<text x="358.1" y="42.5">NC_2</text>
<text x="358.1" y="45">NC_3</text>
<text x="358.1" y="47.5">NC_4</text>
<text x="379.7" y="47.5">NC_135</text>
<text x="379.7" y="45">NC_136</text>
<text x="379.7" y="42.5">NC_137</text>
<text x="358.1" y="50.1">NC_5</text>
<text x="358.1" y="52.6">NC_6</text>
<text x="379.7" y="52.6">NC_133</text>
<text x="379.7" y="50.1">NC_134</text>
<text x="358.1" y="55.2">NC_7</text>
<text x="358.1" y="57.7">NC_8</text>
<text x="379.7" y="57.7">NC_131</text>
<text x="379.7" y="55.2">NC_132</text>
<text x="358.1" y="60.2">NC_9</text>
<text x="358.1" y="62.8">NC_10</text>
<text x="358.1" y="65.3">NC_11</text>
<text x="379.7" y="65.3">NC_128</text>
<text x="379.7" y="62.8">NC_129</text>
<text x="379.7" y="60.2">NC_130</text>
<text x="175.8" y="67.9">NF_REN_EMMC_CLK</text>
<text x="175.8" y="70.5">NF_CSN0_EMMC_CMD</text>
<text x="254.5" y="69.1">CLK</text>
<text x="254.5" y="71.7">CMD</text>
<text x="282.9" y="71.7">VSS_8</text>
<text x="282.9" y="69.1">VSS_9</text>
<text x="358.1" y="67.9">NC_12</text>
<text x="358.1" y="70.4">NC_13</text>
<text x="379.7" y="70.4">NC_126</text>
<text x="379.7" y="67.9">NC_127</text>
<text x="29.5" y="76.8">NF_CLE</text>
<text x="29.5" y="74.3">NF_ALE_EMMC_PWREN</text>
<text x="86.4" y="75.5">ALE</text>
<text x="103.3" y="75.5">I/O0</text>
<text x="118.1" y="74.3">NF_DQ0_EMMC_D0</text>
<text x="118.1" y="76.8">NF_DQ1_EMMC_D1</text>
<text x="175.8" y="73">NF_RDY0_EMMC_RST</text>
<text x="254.5" y="74">RSTN</text>
<text x="282.9" y="76.8">VSS_6</text>
<text x="282.9" y="74.2">VSS_7</text>
<text x="358.1" y="72.9">NC_14</text>
<text x="358.1" y="75.5">NC_15</text>
<text x="379.7" y="75.5">NC_124</text>
<text x="379.7" y="72.9">NC_125</text>
<text x="36.8" y="81.9">NF_WP</text>
<text x="86.4" y="78">CLE</text>
<text x="86.4" y="83.1">WP</text>
<text x="103.3" y="83.1">I/O3</text>
<text x="103.3" y="80.6">I/O2</text>
<text x="103.3" y="78">I/O1</text>
<text x="118.1" y="79.4">NF_DQ2_EMMC_D2</text>
<text x="118.1" y="81.9">NF_DQ3_EMMC_D3</text>
<text x="176" y="83.2">NF_DQ2_EMMC_D2</text>
<text x="176" y="80.6">NF_DQ1_EMMC_D1</text>
<text x="176" y="78.6">NF_DQ0_EMMC_D0</text>
<text x="254.5" y="79.3">DAT0</text>
<text x="254.5" y="81.8">DAT1</text>
<text x="282.9" y="81.8">VSS_4</text>
<text x="282.9" y="79.3">VSS_5</text>
<text x="358.1" y="78">NC_16</text>
<text x="358.1" y="80.6">NC_17</text>
<text x="358.1" y="83.1">NC_18</text>
<text x="379.7" y="83.1">NC_121</text>
<text x="379.7" y="80.6">NC_122</text>
<text x="379.7" y="78">NC_123</text>
<text x="29.5" y="89.5">NF_WEN_EMMC_DET</text>
<text x="103.3" y="88.2">I/O5</text>
<text x="103.3" y="85.6">I/O4</text>
<text x="118.1" y="89.5">NF_DQ6_EMMC_D6</text>
<text x="118.1" y="84.4">NF_DQ4_EMMC_D4</text>
<text x="118.1" y="87">NF_DQ5_EMMC_D5</text>
<text x="176" y="88.3">NF_DQ4_EMMC_D4</text>
<text x="176" y="85.7">NF_DQ3_EMMC_D3</text>
<text x="254.5" y="84.4">DAT2</text>
<text x="254.5" y="86.9">DAT3</text>
<text x="254.5" y="89.5">DAT4</text>
<text x="282.9" y="86.9">VSS_2</text>
<text x="282.9" y="84.4">VSS_3</text>
<text x="282.9" y="89.5">VSS_1</text>
<text x="358.1" y="85.6">NC_19</text>
<text x="358.1" y="88.2">NC_20</text>
<text x="379.7" y="88.2">NC_119</text>
<text x="379.7" y="85.6">NC_120</text>
<text x="29.5" y="92.1">NF_REN_EMMC_CLK</text>
<text x="86.4" y="93.3">RE</text>
<text x="86.4" y="90.7">WE</text>
<text x="103.3" y="93.3">I/O7</text>
<text x="103.3" y="90.7">I/O6</text>
<text x="118.1" y="92.1">NF_DQ7_EMMC_D7_BOOT_SEL0</text>
<text x="176" y="95.9">NF_DQ7_EMMC_D7_BOOT_SEL0</text>
<text x="176" y="93.3">NF_DQ6_EMMC_D6</text>
<text x="176" y="90.8">NF_DQ5_EMMC_D5</text>
<text x="254.5" y="92">DAT5</text>
<text x="254.5" y="94.5">DAT6</text>
<text x="281.4" y="94.5">VDDF_4</text>
<text x="329.4" y="91.8">3V3_MOS_FLASH</text>
<text x="358.1" y="90.7">NC_21</text>
<text x="358.1" y="93.3">NC_22</text>
<text x="358.1" y="95.8">NC_23</text>
<text x="379.7" y="95.8">NC_116</text>
<text x="379.7" y="93.3">NC_117</text>
<text x="379.7" y="90.7">NC_118</text>
<text x="29.5" y="99.7">NF_RDY0_EMMC_RST</text>
<text x="29.5" y="97.1">NF_CSN0_EMMC_CMD</text>
<text x="86.4" y="100.9">R/B~</text>
<text x="86.4" y="98.3">CE</text>
<text x="104.8" y="100.9">NC4</text>
<text x="104.8" y="98.3">NC3</text>
<text x="254.5" y="97.1">DAT7</text>
<text x="281.4" y="99.6">VDDF_2</text>
<text x="281.4" y="97.1">VDDF_3</text>
<text x="358.1" y="98.3">NC_24</text>
<text x="358.1" y="100.9">NC_25</text>
<text x="379.7" y="100.9">NC_114</text>
<text x="379.7" y="98.3">NC_115</text>
<text x="104.8" y="106">NC6</text>
<text x="104.8" y="103.4">NC5</text>
<text x="215.4" y="106.5">3V3_MOS_FLASH</text>
<text x="254.5" y="107.2">VDD_3</text>
<text x="254.5" y="104.7">VDD_2</text>
<text x="254.5" y="102.2">VDD_1</text>
<text x="281.4" y="102.2">VDDF_1</text>
<text x="287.4" y="107.2">A1</text>
<text x="358.1" y="103.4">NC_26</text>
<text x="358.1" y="106">NC_27</text>
<text x="379.7" y="106">NC_112</text>
<text x="379.7" y="103.4">NC_113</text>
<text x="86.4" y="111">VDD2</text>
<text x="86.4" y="108.5">VDD1</text>
<text x="86.4" y="113.6">NC1/VDD3</text>
<text x="104.8" y="113.6">NC9</text>
<text x="104.8" y="111">NC8</text>
<text x="104.8" y="108.5">NC7</text>
<text x="254.5" y="112.3">VDD_5</text>
<text x="254.5" y="109.8">VDD_4</text>
<text x="284.4" y="109.8">VDDI</text>
<text x="358.1" y="108.5">NC_28</text>
<text x="358.1" y="111">NC_29</text>
<text x="358.1" y="113.6">NC_30</text>
<text x="379.7" y="113.6">NC_109</text>
<text x="379.7" y="111">NC_110</text>
<text x="379.7" y="108.5">NC_111</text>
<text x="86.4" y="116.1">NC15/VDD4</text>
<text x="103.3" y="118.7">NC11</text>
<text x="103.3" y="116.1">NC10</text>
<text x="358.1" y="116.1">NC_31</text>
<text x="358.1" y="118.7">NC_32</text>
<text x="379.7" y="118.7">NC_107</text>
<text x="379.7" y="116.1">NC_108</text>
<text x="86.4" y="123.7">NC23/VDDQ2</text>
<text x="86.4" y="121.2">NC21/VDDQ1</text>
<text x="103.3" y="123.7">NC13</text>
<text x="103.3" y="121.2">NC12</text>
<text x="358.1" y="121.2">NC_33</text>
<text x="358.1" y="123.7">NC_34</text>
<text x="379.7" y="123.7">NC_105</text>
<text x="379.7" y="121.2">NC_106</text>
<text x="103.3" y="131.4">NC19</text>
<text x="103.3" y="128.8">NC18</text>
<text x="103.3" y="126.3">NC17</text>
<text x="358.1" y="126.3">NC_35</text>
<text x="358.1" y="128.8">NC_36</text>
<text x="358.1" y="131.4">NC_37</text>
<text x="379.7" y="131.4">NC_102</text>
<text x="379.7" y="128.8">NC_103</text>
<text x="379.7" y="126.3">NC_104</text>
<text x="86.4" y="136.4">VSS1</text>
<text x="103.3" y="133.9">NC20</text>
<text x="103.3" y="136.4">NC22</text>
<text x="358.1" y="133.9">NC_38</text>
<text x="358.1" y="136.4">NC_39</text>
<text x="379.7" y="136.4">NC_100</text>
<text x="379.7" y="133.9">NC_101</text>
<text x="86.4" y="139">VSS2</text>
<text x="86.4" y="141.5">NC2/VSS3</text>
<text x="103.3" y="139">NC24</text>
<text x="103.3" y="141.5">NC25</text>
<text x="358.1" y="139">NC_40</text>
<text x="358.1" y="141.5">NC_41</text>
<text x="381.2" y="141.5">NC_98</text>
<text x="381.2" y="139">NC_99</text>
<text x="86.4" y="149.1">NC29/VSS6</text>
<text x="86.4" y="144.1">NC14/VSS4</text>
<text x="86.4" y="146.6">NC16/VSS5</text>
<text x="103.3" y="144.1">NC26</text>
<text x="103.3" y="146.6">NC27</text>
<text x="103.3" y="149.1">NC28</text>
<text x="358.1" y="144.1">NC_42</text>
<text x="358.1" y="146.6">NC_43</text>
<text x="358.1" y="149.1">NC_44</text>
<text x="381.2" y="146.6">NC_96</text>
<text x="381.2" y="144.1">NC_97</text>
<text x="381.2" y="149.4">NC_95</text>
<text x="358.1" y="151.7">NC_45</text>
<text x="358.1" y="154.2">NC_46</text>
<text x="381.2" y="154.5">NC_93</text>
<text x="381.2" y="151.9">NC_94</text>
<text x="358.1" y="156.8">NC_47</text>
<text x="358.1" y="159.3">NC_48</text>
<text x="358.1" y="161.8">NC_49</text>
<text x="381.2" y="159.6">NC_91</text>
<text x="381.2" y="157">NC_92</text>
<text x="358.1" y="164.4">NC_50</text>
<text x="358.1" y="166.9">NC_51</text>
<text x="381.2" y="167.2">NC_88</text>
<text x="381.2" y="164.6">NC_89</text>
<text x="381.2" y="162.1">NC_90</text>
<text x="358.1" y="169.5">NC_52</text>
<text x="358.1" y="172">NC_53</text>
<text x="381.2" y="172">NC_86</text>
<text x="381.2" y="169.7">NC_87</text>
<text x="358.1" y="174.5">NC_54</text>
<text x="358.1" y="177.1">NC_55</text>
<text x="358.1" y="179.6">NC_56</text>
<text x="381.2" y="179.6">NC_83</text>
<text x="381.2" y="177.1">NC_84</text>
<text x="381.2" y="174.5">NC_85</text>
<text x="358.1" y="182.2">NC_57</text>
<text x="358.1" y="184.7">NC_58</text>
<text x="381.2" y="184.7">NC_81</text>
<text x="381.2" y="182.2">NC_82</text>
<text x="358.1" y="187.2">NC_59</text>
<text x="358.1" y="189.8">NC_60</text>
<text x="381.2" y="189.8">NC_79</text>
<text x="381.2" y="187.2">NC_80</text>
<text x="358.1" y="192.3">NC_61</text>
<text x="358.1" y="194.9">NC_62</text>
<text x="358.1" y="197.4">NC_63</text>
<text x="381.2" y="197.4">NC_76</text>
<text x="381.2" y="194.9">NC_77</text>
<text x="381.2" y="192.3">NC_78</text>
<text x="101.6" y="203.8">3V3_MOS_FLASH</text>
<text x="358.1" y="199.9">NC_64</text>
<text x="358.1" y="202.5">NC_65</text>
<text x="381.2" y="202.5">NC_74</text>
<text x="381.2" y="199.9">NC_75</text>
<text x="54.6" y="204.7">3V3_MOS</text>
<text x="358.1" y="205">NC_66</text>
<text x="358.1" y="207.6">NC_67</text>
<text x="381.2" y="207.6">NC_72</text>
<text x="381.2" y="205">NC_73</text>
<text x="358.1" y="210.1">NC_68</text>
<text x="358.1" y="212.6">NC_69</text>
<text x="381.2" y="210.1">NC_71</text>
<text x="381.2" y="212.6">NC_70</text>
<text x="117.6" y="217.3">+</text>
</g>
<g font-size="2.5" fill="#f0f">
<text x="212.1" y="47.6">fSD</text>
<text x="219.5" y="47.6">10K</text>
<text x="181.6" y="61.6">fSD</text>
<text x="334" y="65.4">H6 eMMC5.0</text>
<text x="398.8" y="187.3">T5 eMMC5.0</text>
<text x="398.8" y="205.1">R5 eMMC5.0</text>
</g>
<g font-size="1.4" fill="#400040">
<text x="353.1" y="38.9">A4</text>
<text x="353.1" y="41.5">A6</text>
<text x="391.2" y="41.5">AH6</text>
<text x="391.2" y="38.9">AH9</text>
<text x="353.1" y="44">A9</text>
<text x="353.1" y="46.6">A11</text>
<text x="391.2" y="46.6">AG13</text>
<text x="391.2" y="44">AH4</text>
<text x="353.1" y="49.1">B2</text>
<text x="353.1" y="51.6">B13</text>
<text x="391.2" y="51.6">AE14</text>
<text x="391.2" y="49.1">AG2</text>
<text x="353.1" y="54.2">D1</text>
<text x="353.1" y="56.7">D14</text>
<text x="353.1" y="59.3">H1</text>
<text x="391.2" y="59.3">AA13</text>
<text x="391.2" y="56.7">AA14</text>
<text x="391.2" y="54.2">AE1</text>
<text x="353.1" y="61.8">H2</text>
<text x="353.1" y="64.3">H6</text>
<text x="391.2" y="64.3">AA11</text>
<text x="391.2" y="61.8">AA12</text>
<text x="249.9" y="68.2">W6</text>
<text x="249.9" y="70.7">W5</text>
<text x="290.3" y="70.7">AA4</text>
<text x="290.3" y="68.2">AA6</text>
<text x="353.1" y="66.9">H7</text>
<text x="353.1" y="69.4">H8</text>
<text x="353.1" y="72">H9</text>
<text x="391.2" y="72">AA8</text>
<text x="391.2" y="69.4">AA9</text>
<text x="391.2" y="66.9">AA10</text>
<text x="249.9" y="73.2">U5</text>
<text x="290.3" y="75.8">Y2</text>
<text x="290.3" y="73.2">Y5</text>
<text x="353.1" y="74.5">H10</text>
<text x="353.1" y="77">H11</text>
<text x="391.2" y="77">AA2</text>
<text x="391.2" y="74.5">AA7</text>
<text x="249.9" y="78.3">H3</text>
<text x="249.9" y="80.9">H4</text>
<text x="249.9" y="83.4">H5</text>
<text x="290.3" y="83.4">P5</text>
<text x="290.3" y="80.9">R10</text>
<text x="290.3" y="78.3">U8</text>
<text x="353.1" y="79.6">H12</text>
<text x="353.1" y="82.1">H13</text>
<text x="391.2" y="82.1">Y14</text>
<text x="391.2" y="79.6">AA1</text>
<text x="249.9" y="85.9">J2</text>
<text x="249.9" y="88.5">J3</text>
<text x="290.3" y="85.9">M7</text>
<text x="290.3" y="88.5">K4</text>
<text x="353.1" y="84.7">H14</text>
<text x="353.1" y="87.2">J1</text>
<text x="353.1" y="89.7">J7</text>
<text x="391.2" y="89.7">Y11</text>
<text x="391.2" y="87.2">Y12</text>
<text x="391.2" y="84.7">Y13</text>
<text x="249.9" y="91">J4</text>
<text x="249.9" y="93.6">J5</text>
<text x="290.3" y="93.6">U9</text>
<text x="353.1" y="92.3">J8</text>
<text x="353.1" y="94.8">J9</text>
<text x="391.2" y="94.8">Y9</text>
<text x="391.2" y="92.3">Y10</text>
<text x="249.9" y="96.1">J6</text>
<text x="249.9" y="101.2">K6</text>
<text x="290.3" y="101.2">M6</text>
<text x="290.3" y="98.6">N5</text>
<text x="290.3" y="96.1">T10</text>
<text x="353.1" y="97.4">J10</text>
<text x="353.1" y="99.9">J11</text>
<text x="391.2" y="99.9">Y7</text>
<text x="391.2" y="97.4">Y8</text>
<text x="249.9" y="106.3">Y4</text>
<text x="249.9" y="103.7">W4</text>
<text x="290.4" y="105.9">L4</text>
<text x="353.1" y="102.4">J12</text>
<text x="353.1" y="105">J13</text>
<text x="353.1" y="107.5">J14</text>
<text x="391.2" y="107.5">Y1</text>
<text x="391.2" y="105">Y3</text>
<text x="391.2" y="102.4">Y6</text>
<text x="249.7" y="111">AA5</text>
<text x="249.9" y="108.8">AA3</text>
<text x="290.6" y="108.8">K2</text>
<text x="353.1" y="110.1">K1</text>
<text x="353.1" y="112.6">K3</text>
<text x="391.2" y="112.6">W13</text>
<text x="391.2" y="110.1">W14</text>
<text x="353.1" y="115.1">K5</text>
<text x="353.1" y="117.7">K7</text>
<text x="391.2" y="117.7">W11</text>
<text x="391.2" y="115.1">W12</text>
<text x="353.1" y="120.2">K8</text>
<text x="353.1" y="122.8">K9</text>
<text x="353.1" y="125.3">K10</text>
<text x="391.2" y="125.3">W8</text>
<text x="391.2" y="122.8">W9</text>
<text x="391.2" y="120.2">W10</text>
<text x="353.1" y="127.8">K11</text>
<text x="353.1" y="130.4">K12</text>
<text x="391.2" y="130.4">W3</text>
<text x="391.2" y="127.8">W7</text>
<text x="353.1" y="132.9">K13</text>
<text x="353.1" y="135.5">K14</text>
<text x="391.2" y="135.5">W1</text>
<text x="391.2" y="132.9">W2</text>
<text x="353.1" y="138">L1</text>
<text x="353.1" y="140.5">L2</text>
<text x="353.1" y="143.1">L3</text>
<text x="391.2" y="143.1">V12</text>
<text x="391.2" y="140.5">V13</text>
<text x="391.2" y="138">V14</text>
<text x="353.1" y="145.6">L12</text>
<text x="353.1" y="148.2">L13</text>
<text x="391.2" y="145.6">V3</text>
<text x="391.2" y="148.4">AH11</text>
<text x="353.1" y="150.7">L14</text>
<text x="353.1" y="153.2">M1</text>
<text x="353.1" y="155.8">M2</text>
<text x="391.2" y="153.5">V1</text>
<text x="391.2" y="151">V2</text>
<text x="353.1" y="158.3">M3</text>
<text x="353.1" y="160.9">M5</text>
<text x="391.2" y="161.1">U12</text>
<text x="391.2" y="158.6">U13</text>
<text x="391.2" y="156">U14</text>
<text x="353.1" y="163.4">M8</text>
<text x="353.1" y="165.9">M9</text>
<text x="391.2" y="166.2">U7</text>
<text x="391.2" y="163.7">U10</text>
<text x="353.1" y="168.5">M10</text>
<text x="353.1" y="171">M12</text>
<text x="353.1" y="173.6">M13</text>
<text x="391.2" y="173.6">U2</text>
<text x="391.2" y="171">U3</text>
<text x="391.2" y="168.7">U6</text>
<text x="353.1" y="176.1">M14</text>
<text x="353.1" y="178.6">N1</text>
<text x="391.2" y="178.6">T14</text>
<text x="391.2" y="176.1">U1</text>
<text x="353.1" y="181.2">N2</text>
<text x="353.1" y="183.7">N3</text>
<text x="391.2" y="183.7">T12</text>
<text x="391.2" y="181.2">T13</text>
<text x="353.1" y="186.3">N10</text>
<text x="353.1" y="188.8">N12</text>
<text x="353.1" y="191.3">N13</text>
<text x="391.2" y="191.3">T2</text>
<text x="391.2" y="188.8">T3</text>
<text x="391.2" y="186.3">T5</text>
<text x="353.1" y="193.9">N14</text>
<text x="353.1" y="196.4">P1</text>
<text x="391.2" y="196.4">R14</text>
<text x="391.2" y="193.9">T1</text>
<text x="353.1" y="199">P2</text>
<text x="353.1" y="201.5">P3</text>
<text x="391.2" y="201.5">R12</text>
<text x="391.2" y="199">R13</text>
<text x="353.1" y="204">P10</text>
<text x="353.1" y="206.6">P12</text>
<text x="353.1" y="209.1">P13</text>
<text x="391.2" y="209.1">R2</text>
<text x="391.2" y="206.6">R3</text>
<text x="391.2" y="204">R5</text>
<text x="353.1" y="211.7">P14</text>
<text x="391" y="211.3">R1</text>
</g>
</svg>
